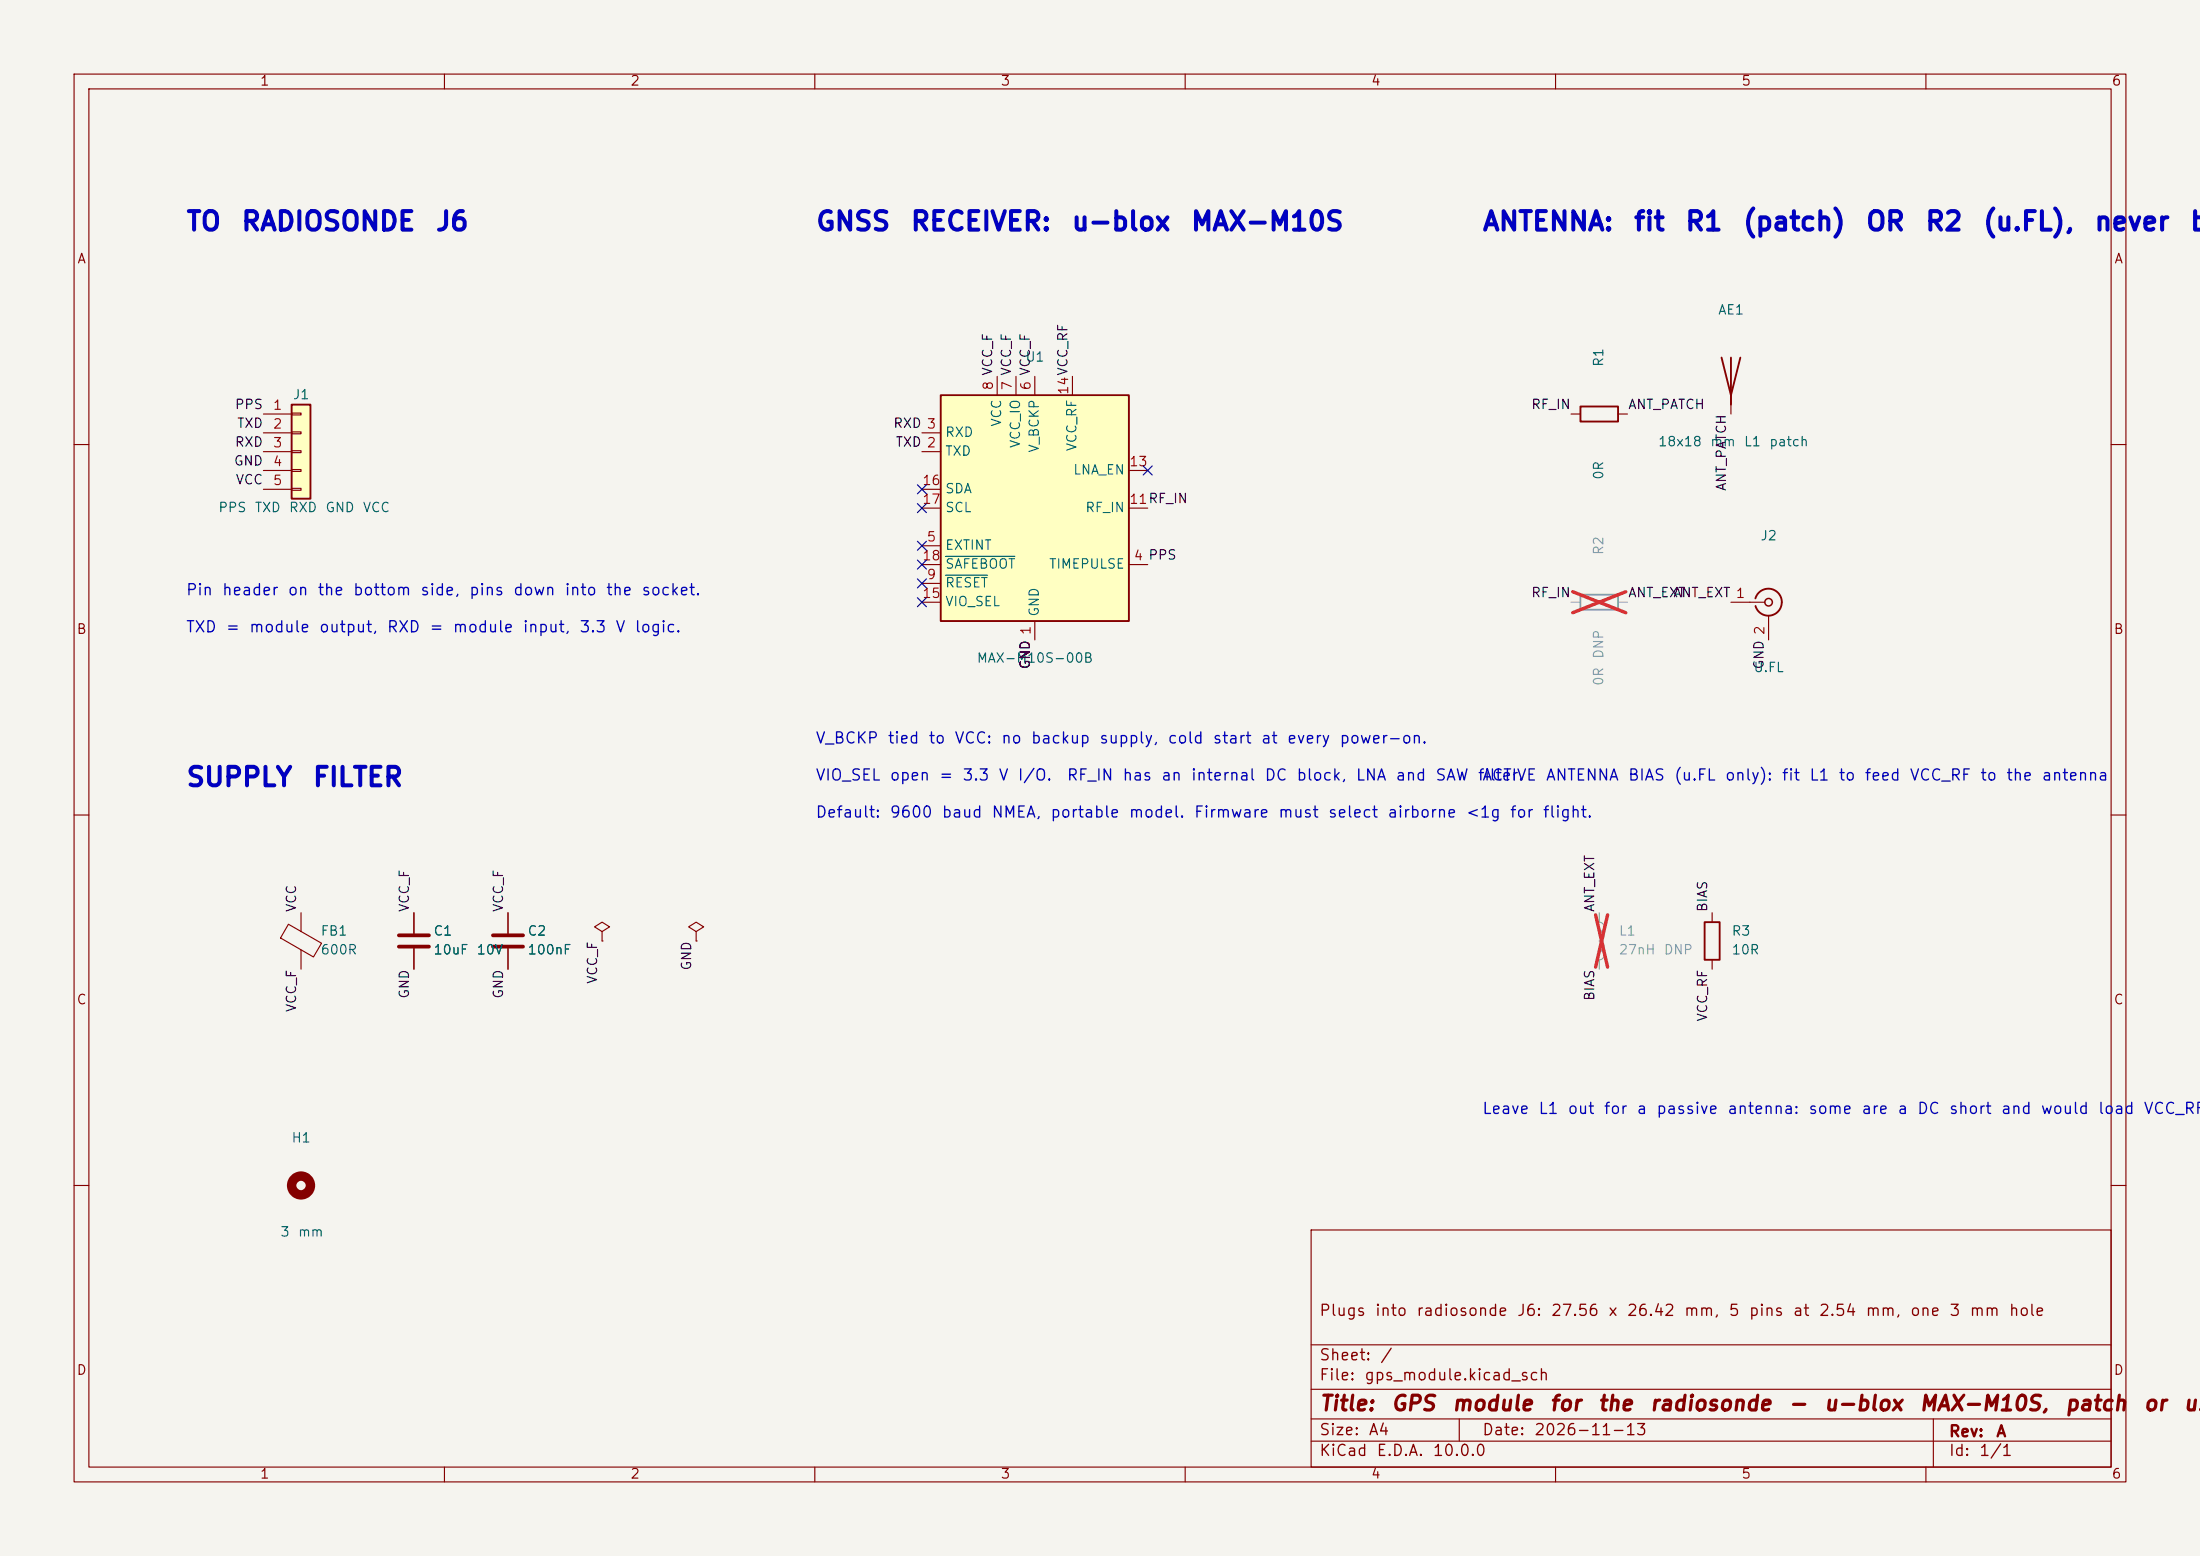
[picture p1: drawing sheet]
<svg xmlns="http://www.w3.org/2000/svg" width="297mm" height="210mm" viewBox="0 0 297 210" stroke-linecap="round" stroke-linejoin="round" font-family="sans-serif">
<path d="M0 0h297v210h-297z" fill="#f5f4ef" stroke="#f5f4ef" stroke-width=".14"/>
<g fill="none" stroke="#840000" stroke-width=".15">
<path d="M10 10h277v190h-277zM12 12h273v186h-273zM60 10v2M110 10v2M160 10v2M210 10v2M260 10v2M233.7 53.3v2.6M10 60h2M285 60h2M10 110h2M285 110h2"/>
<path d="M38.9 124.7l4.5 2.6-1.1 1.9-4.4-2.6zM40.6 123.2v2.5M40.6 128.2v2.6M55.9 123.2v2.8M55.9 128v2.8M68.6 123.2v2.8M68.6 128v2.8M231.1 123.2v1.3M231.1 129.5v1.3M10 160h2M177 166h108v32h-108zM285 160h2"/>
<path d="M60 198v2M110 198v2M160 198v2M177 194.5h108M177 191.5h108M177 187.5h108M177 181.5h108M197 191.5v3M210 198v2M260 198v2M261 191.5v6.5"/>
</g>
<path d="M232.4 48.3l1.3 5 1.2-5M233.7 48.3v6.3M230.1 124.5h2.1v5h-2.1z" fill="none" stroke="#840000" stroke-width=".25"/>
<path d="M53.8 126.2h4.1M53.8 127.8h4.1M66.5 126.2h4.1M66.5 127.8h4.1" fill="none" stroke="#840000" stroke-width=".51"/>
<circle cx="40.6" cy="160" r="1.27" fill="none" stroke="#840000" stroke-width="1.3"/>
<path d="M39.4 54.6h2.5v12.7h-2.5z" fill="#ffffc2"/>
<path d="M39.4 54.6h2.5v12.7h-2.5zM213.4 54.9h5v2h-5z" fill="none" stroke="#840000" stroke-width=".25"/>
<g fill="none" stroke="#840000" stroke-width=".15">
<path d="M35.6 55.9h3.8M35.6 58.4h3.8M39.4 55.8h1.2v.2h-1.2zM39.4 58.3h1.2v.2h-1.2zM212.1 55.9h1.3M218.4 55.9h1.3M35.6 61h3.8M35.6 63.5h3.8M35.6 66h3.8M39.4 60.8h1.2v.3h-1.2zM39.4 63.4h1.2v.2h-1.2zM39.4 65.9h1.2v.3h-1.2z"/>
<path d="M81.3 125.7l1-.6-1-.6-1 .6 1 .6v1.3M81.3 127h.1M94 125.7l1-.6-1-.6-1 .6 1 .6v1.3M94 127h.1"/>
</g>
<path d="M127 53.3h25.4v30.5h-25.4z" fill="#ffffc2"/>
<path d="M127 53.3h25.4v30.5h-25.4zM237 80.8a1.81 1.81 0 0 1 2.8-1 1.81 1.81 0 0 1 0 2.9 1.81 1.81 0 0 1-2.8-.9" fill="none" stroke="#840000" stroke-width=".25"/>
<g fill="none" stroke="#840000" stroke-width=".15">
<path d="M124.5 58.4h2.5M134.6 50.8v2.5M137.2 50.8v2.5M139.7 50.8v2.5M144.8 50.8v2.5M124.5 61h2.5M124.5 76.2h2.5M124.5 73.7h2.5M124.5 78.7h2.5M124.5 68.6h2.5M124.5 66h2.5M152.4 76.2h2.5"/>
<path d="M152.4 68.6h2.5M152.4 63.5h2.5M124.5 81.3h2.5M139.7 83.8v2.6M233.7 81.3h4.6M238.8 83.1v3.3M55.9 123.2v2.8M55.9 128v2.8M68.6 123.2v2.8M68.6 128v2.8"/>
</g>
<path d="M127.6 77.6h5.7M127.6 75.1h9.4" fill="none" stroke="#006464" stroke-width=".15"/>
<path d="M213.4 80.3h5v2h-5z" fill="none" stroke="#9c9b98" stroke-width=".25"/>
<path d="M212.1 81.3h1.3M218.4 81.3h1.3M215.9 123.2v1.3a.64 .64 0 0 1 .6 .6 .64 .64 0 0 1-.6 .6M215.9 125.7a.64 .64 0 0 1 .6 .7 .64 .64 0 0 1-.6 .6 .64 .64 0 0 1 .6 .6 .64 .64 0 0 1-.6 .7 .64 .64 0 0 1 .6 .6 .64 .64 0 0 1-.6 .6v1.3" fill="none" stroke="#9c9b98" stroke-width=".15"/>
<path d="M212.3 79.9l7.2 2.8M219.5 79.9l-7.2 2.8M215.4 123.5l1.6 7M217 123.5l-1.6 7" fill="none" stroke="#e12e31" stroke-width=".46"/>
<circle cx="238.8" cy="81.3" r=".51" fill="none" stroke="#840000" stroke-width=".2"/>
<g fill="none" stroke="#000084" stroke-width=".15">
<path d="M123.9 65.4l1.2 1.2M123.9 68l1.2 1.2M123.9 73.1l1.2 1.2M123.9 78.1l1.2 1.2M123.9 75.6l1.2 1.2M125.1 65.4l-1.2 1.2M125.1 68l-1.2 1.2M125.1 73.1l-1.2 1.2M125.1 78.1l-1.2 1.2M125.1 75.6l-1.2 1.2M154.3 62.9l1.2 1.2M155.5 62.9l-1.2 1.2"/>
<path d="M123.9 80.7l1.2 1.2M125.1 80.7l-1.2 1.2"/>
</g>
<g font-size="2.5" fill="#0000c2">
<text x="25" y="31.8">TO</text>
<text x="32.4" y="31.8">RADIOSONDE</text>
<text x="58.7" y="31.8">J6</text>
<text x="110" y="31.8">GNSS</text>
<text x="122.8" y="31.8">RECEIVER:</text>
<text x="144.5" y="31.8">u-blox</text>
<text x="160.6" y="31.8">MAX-M10S</text>
<text x="200" y="31.8">ANTENNA:</text>
<text x="220.4" y="31.8">fit</text>
<text x="227.4" y="31.8">R1</text>
<text x="235.1" y="31.8">(patch)</text>
<text x="251.7" y="31.8">OR</text>
<text x="259.8" y="31.8">R2</text>
<text x="267.5" y="31.8">(u.FL),</text>
<text x="282.6" y="31.8">never</text>
<text x="295.5" y="31.8">bo</text>
<text x="25" y="106.8">SUPPLY</text>
<text x="42.1" y="106.8">FILTER</text>
</g>
<g font-size="2" fill="#840000">
<text x="178" y="190.9">Title:</text>
<text x="187.7" y="190.9">GPS</text>
<text x="195.9" y="190.9">module</text>
<text x="209.1" y="190.9">for</text>
<text x="215.6" y="190.9">the</text>
<text x="222.6" y="190.9">radiosonde</text>
<text x="241.3" y="190.9">-</text>
<text x="246.1" y="190.9">u-blox</text>
<text x="259" y="190.9">MAX-M10S,</text>
<text x="278.6" y="190.9">patch</text>
<text x="289.2" y="190.9">or</text>
<text x="294.6" y="190.9">u.F</text>
</g>
<g font-size="1.5" fill="#0000c2">
<text x="25" y="80.7">Pin</text>
<text x="29.9" y="80.7">header</text>
<text x="38.7" y="80.7">on</text>
<text x="42.8" y="80.7">the</text>
<text x="47.6" y="80.7">bottom</text>
<text x="56.6" y="80.7">side,</text>
<text x="63.2" y="80.7">pins</text>
<text x="69.2" y="80.7">down</text>
<text x="76.1" y="80.7">into</text>
<text x="81.7" y="80.7">the</text>
<text x="86.5" y="80.7">socket.</text>
<text x="25" y="85.7">TXD</text>
<text x="30.4" y="85.7">=</text>
<text x="33.5" y="85.7">module</text>
<text x="43" y="85.7">output,</text>
<text x="52.1" y="85.7">RXD</text>
<text x="57.9" y="85.7">=</text>
<text x="61" y="85.7">module</text>
<text x="70.5" y="85.7">input,</text>
<text x="78.1" y="85.7">3.3</text>
<text x="83" y="85.7">V</text>
<text x="85.6" y="85.7">logic.</text>
<text x="110" y="100.7">V_BCKP</text>
<text x="119.7" y="100.7">tied</text>
<text x="125.2" y="100.7">to</text>
<text x="128.8" y="100.7">VCC:</text>
<text x="135.1" y="100.7">no</text>
<text x="139.1" y="100.7">backup</text>
<text x="148.3" y="100.7">supply,</text>
<text x="157.5" y="100.7">cold</text>
<text x="163.6" y="100.7">start</text>
<text x="170.1" y="100.7">at</text>
<text x="173.6" y="100.7">every</text>
<text x="180.7" y="100.7">power-on.</text>
<text x="110" y="105.7">VIO_SEL</text>
<text x="120" y="105.7">open</text>
<text x="126.7" y="105.7">=</text>
<text x="129.8" y="105.7">3.3</text>
<text x="134.7" y="105.7">V</text>
<text x="137.3" y="105.7">I/O.</text>
<text x="143.9" y="105.7">RF_IN</text>
<text x="151.4" y="105.7">has</text>
<text x="156.7" y="105.7">an</text>
<text x="160.7" y="105.7">internal</text>
<text x="170.6" y="105.7">DC</text>
<text x="174.9" y="105.7">block,</text>
<text x="182.9" y="105.7">LNA</text>
<text x="188.3" y="105.7">and</text>
<text x="193.7" y="105.7">SAW</text>
<text x="199.4" y="105.7">filter.</text>
<text x="200" y="105.7">ACTIVE</text>
<text x="208.6" y="105.7">ANTENNA</text>
<text x="219.7" y="105.7">BIAS</text>
<text x="225.9" y="105.7">(u.FL</text>
<text x="232.8" y="105.7">only):</text>
<text x="240.4" y="105.7">fit</text>
<text x="244.2" y="105.7">L1</text>
<text x="248.1" y="105.7">to</text>
<text x="251.6" y="105.7">feed</text>
<text x="257.7" y="105.7">VCC_RF</text>
<text x="267.2" y="105.7">to</text>
<text x="270.7" y="105.7">the</text>
<text x="275.5" y="105.7">antenna</text>
<text x="110" y="110.7">Default:</text>
<text x="120" y="110.7">9600</text>
<text x="127" y="110.7">baud</text>
<text x="133.8" y="110.7">NMEA,</text>
<text x="141.7" y="110.7">portable</text>
<text x="152.3" y="110.7">model.</text>
<text x="161.1" y="110.7">Firmware</text>
<text x="172.5" y="110.7">must</text>
<text x="179.2" y="110.7">select</text>
<text x="187.2" y="110.7">airborne</text>
<text x="197.8" y="110.7">&lt;1g</text>
<text x="203.7" y="110.7">for</text>
<text x="208.2" y="110.7">flight.</text>
<text x="200" y="150.7">Leave</text>
<text x="207.6" y="150.7">L1</text>
<text x="211.5" y="150.7">out</text>
<text x="216.4" y="150.7">for</text>
<text x="220.8" y="150.7">a</text>
<text x="223.5" y="150.7">passive</text>
<text x="233.1" y="150.7">antenna:</text>
<text x="244" y="150.7">some</text>
<text x="251.2" y="150.7">are</text>
<text x="256.1" y="150.7">a</text>
<text x="258.7" y="150.7">DC</text>
<text x="263" y="150.7">short</text>
<text x="270" y="150.7">and</text>
<text x="275.4" y="150.7">would</text>
<text x="283.1" y="150.7">load</text>
<text x="289.3" y="150.7">VCC_RF.</text>
</g>
<g font-size="1.5" fill="#840000">
<text x="178" y="178">Plugs</text>
<text x="185.5" y="178">into</text>
<text x="191.1" y="178">radiosonde</text>
<text x="204.7" y="178">J6:</text>
<text x="209.3" y="178">27.56</text>
<text x="217" y="178">x</text>
<text x="219.5" y="178">26.42</text>
<text x="227.2" y="178">mm,</text>
<text x="233.3" y="178">5</text>
<text x="236" y="178">pins</text>
<text x="241.9" y="178">at</text>
<text x="245.4" y="178">2.54</text>
<text x="251.7" y="178">mm,</text>
<text x="257.8" y="178">one</text>
<text x="263.1" y="178">3</text>
<text x="265.8" y="178">mm</text>
<text x="271.1" y="178">hole</text>
<text x="178" y="184">Sheet:</text>
<text x="186.2" y="184">/</text>
<text x="178" y="186.7">File:</text>
<text x="184.1" y="186.7">gps_module.kicad_sch</text>
<text x="178" y="196.9">KiCad</text>
<text x="178" y="194.1">Size:</text>
<text x="184.7" y="194.1">A4</text>
<text x="185.7" y="196.9">E.D.A.</text>
<text x="193.3" y="196.9">10.0.0</text>
<text x="200" y="194.1">Date:</text>
<text x="207" y="194.1">2026-11-13</text>
<text x="263" y="194.3">Rev:</text>
<text x="263" y="196.9">Id:</text>
<text x="267.1" y="196.9">1/1</text>
<text x="269.4" y="194.3">A</text>
</g>
<g font-size="1.3" fill="#840000">
<text x="35" y="11.9">1</text>
<text x="85" y="11.9">2</text>
<text x="135" y="11.9">3</text>
<text x="185" y="11.9">4</text>
<text x="235" y="11.9">5</text>
<text x="285" y="11.9">6</text>
<text x="10.3" y="35.9">A</text>
<text x="285.3" y="35.9">A</text>
<text x="10.3" y="85.9">B</text>
<text x="285.3" y="85.9">B</text>
<text x="10.3" y="135.9">C</text>
<text x="285.3" y="135.9">C</text>
<text x="10.3" y="185.9">D</text>
<text x="285.3" y="185.9">D</text>
<text x="35" y="199.9">1</text>
<text x="85" y="199.9">2</text>
<text x="135" y="199.9">3</text>
<text x="185" y="199.9">4</text>
<text x="235" y="199.9">5</text>
<text x="285" y="199.9">6</text>
</g>
<g font-size="1.3" fill="#006464">
<text x="231.9" y="42.8">AE1</text>
<text x="138.3" y="49.1">U1</text>
<text x="216.8" y="49.6" transform="rotate(-90 216.8 49.6)">R1</text>
<text x="39.4" y="54.2">J1</text>
<text x="127.5" y="59.3">RXD</text>
<text x="135.5" y="57.7" transform="rotate(-90 135.5 57.7)">VCC</text>
<text x="127.5" y="61.8">TXD</text>
<text x="138" y="60.6" transform="rotate(-90 138 60.6)">VCC_IO</text>
<text x="140.6" y="61.2" transform="rotate(-90 140.6 61.2)">V_BCKP</text>
<text x="144.8" y="64.4">LNA_EN</text>
<text x="145.6" y="61" transform="rotate(-90 145.6 61)">VCC_RF</text>
<text x="216.8" y="64.8" transform="rotate(-90 216.8 64.8)">0R</text>
<text x="223.8" y="60.6">18x18</text>
<text x="230.8" y="60.6">mm</text>
<text x="235.3" y="60.6">L1</text>
<text x="238.8" y="60.6">patch</text>
<text x="29.4" y="69.4">PPS</text>
<text x="34.3" y="69.4">TXD</text>
<text x="38.9" y="69.4">RXD</text>
<text x="43.8" y="69.4">GND</text>
<text x="48.9" y="69.4">VCC</text>
<text x="127.5" y="66.9">SDA</text>
<text x="127.5" y="69.4">SCL</text>
<text x="146.4" y="69.4">RF_IN</text>
<text x="127.5" y="74.5">EXTINT</text>
<text x="127.5" y="77.1">SAFEBOOT</text>
<text x="141.5" y="77.1">TIMEPULSE</text>
<text x="237.6" y="73.3">J2</text>
<text x="127.5" y="79.6">RESET</text>
<text x="127.5" y="82.1">VIO_SEL</text>
<text x="140.6" y="83.3" transform="rotate(-90 140.6 83.3)">GND</text>
<text x="131.8" y="89.8">MAX-M10S-00B</text>
<text x="236.6" y="91">U.FL</text>
<text x="43.2" y="126.6">FB1</text>
<text x="43.2" y="129.1">600R</text>
<text x="58.4" y="126.6">C1</text>
<text x="58.4" y="129.1">10uF</text>
<text x="64.3" y="129.1">10V</text>
<text x="71.1" y="126.6">C2</text>
<text x="71.1" y="129.1">100nF</text>
<text x="233.7" y="126.6">R3</text>
<text x="233.7" y="129.1">10R</text>
<text x="39.3" y="154.5">H1</text>
<text x="37.8" y="167.2">3</text>
<text x="40.1" y="167.2">mm</text>
</g>
<g font-size="1.3" fill="#a90000">
<text x="134.4" y="52.8" transform="rotate(-90 134.4 52.8)">8 VCC_F</text>
<text x="136.9" y="52.8" transform="rotate(-90 136.9 52.8)">7 VCC_F</text>
<text x="139.4" y="52.8" transform="rotate(-90 139.4 52.8)">6 VCC_F</text>
<text x="144.5" y="53.4" transform="rotate(-90 144.5 53.4)">14VCC_RF</text>
<text x="36.8" y="55.6">1</text>
<text x="36.8" y="58.2">2</text>
<text x="36.8" y="60.7">3</text>
<text x="36.8" y="63.2">4</text>
<text x="36.8" y="65.8">5</text>
<text x="124.4" y="65.8">16</text>
<text x="152.4" y="63.2">13</text>
<text x="124.4" y="68.3">17</text>
<text x="152.4" y="68.3">11RF_IN</text>
<text x="124.4" y="75.9">18</text>
<text x="125" y="73.4">5</text>
<text x="153" y="75.9">4 PPS</text>
<text x="124.4" y="81">15</text>
<text x="125" y="78.5">9</text>
</g>
<g font-size="1.3" fill="#0f0f0f">
<text x="31.6" y="55.5">PPS</text>
<text x="31.9" y="58.1">TXD</text>
<text x="120.5" y="58.1">RXD 3</text>
<text x="206.6" y="55.5">RF_IN</text>
<text x="219.7" y="55.5">ANT_PATCH</text>
<text x="31.5" y="63.2">GND</text>
<text x="31.6" y="60.6">RXD</text>
<text x="31.7" y="65.7">VCC</text>
<text x="120.8" y="60.6">TXD 2</text>
<text x="233.3" y="66.4" transform="rotate(-90 233.3 66.4)">ANT_PATCH</text>
<text x="206.6" y="80.9">RF_IN</text>
<text x="219.7" y="80.9">ANT_EXT</text>
<text x="225.8" y="80.9">ANT_EXT 1</text>
<text x="139.4" y="90.4" transform="rotate(-90 139.4 90.4)">GND 1</text>
<text x="238.4" y="90.4" transform="rotate(-90 238.4 90.4)">GND 2</text>
<text x="40.3" y="123.2" transform="rotate(-90 40.3 123.2)">VCC</text>
<text x="55.5" y="123.2" transform="rotate(-90 55.5 123.2)">VCC_F</text>
<text x="68.2" y="123.2" transform="rotate(-90 68.2 123.2)">VCC_F</text>
<text x="215.6" y="123.2" transform="rotate(-90 215.6 123.2)">ANT_EXT</text>
<text x="230.8" y="123.2" transform="rotate(-90 230.8 123.2)">BIAS</text>
<text x="93.6" y="131.1" transform="rotate(-90 93.6 131.1)">GND</text>
<text x="40.3" y="136.7" transform="rotate(-90 40.3 136.7)">VCC_F</text>
<text x="55.5" y="134.9" transform="rotate(-90 55.5 134.9)">GND</text>
<text x="68.2" y="134.9" transform="rotate(-90 68.2 134.9)">GND</text>
<text x="80.9" y="132.9" transform="rotate(-90 80.9 132.9)">VCC_F</text>
<text x="215.6" y="135.2" transform="rotate(-90 215.6 135.2)">BIAS</text>
<text x="230.8" y="138" transform="rotate(-90 230.8 138)">VCC_RF</text>
</g>
<g font-size="1.3" fill="#939391">
<text x="216.8" y="75" transform="rotate(-90 216.8 75)">R2</text>
<text x="216.8" y="89" transform="rotate(-90 216.8 89)">DNP</text>
<text x="216.8" y="92.7" transform="rotate(-90 216.8 92.7)">0R</text>
<text x="218.4" y="126.6">L1</text>
<text x="218.4" y="129.1">27nH</text>
<text x="224.5" y="129.1">DNP</text>
</g>
</svg>
